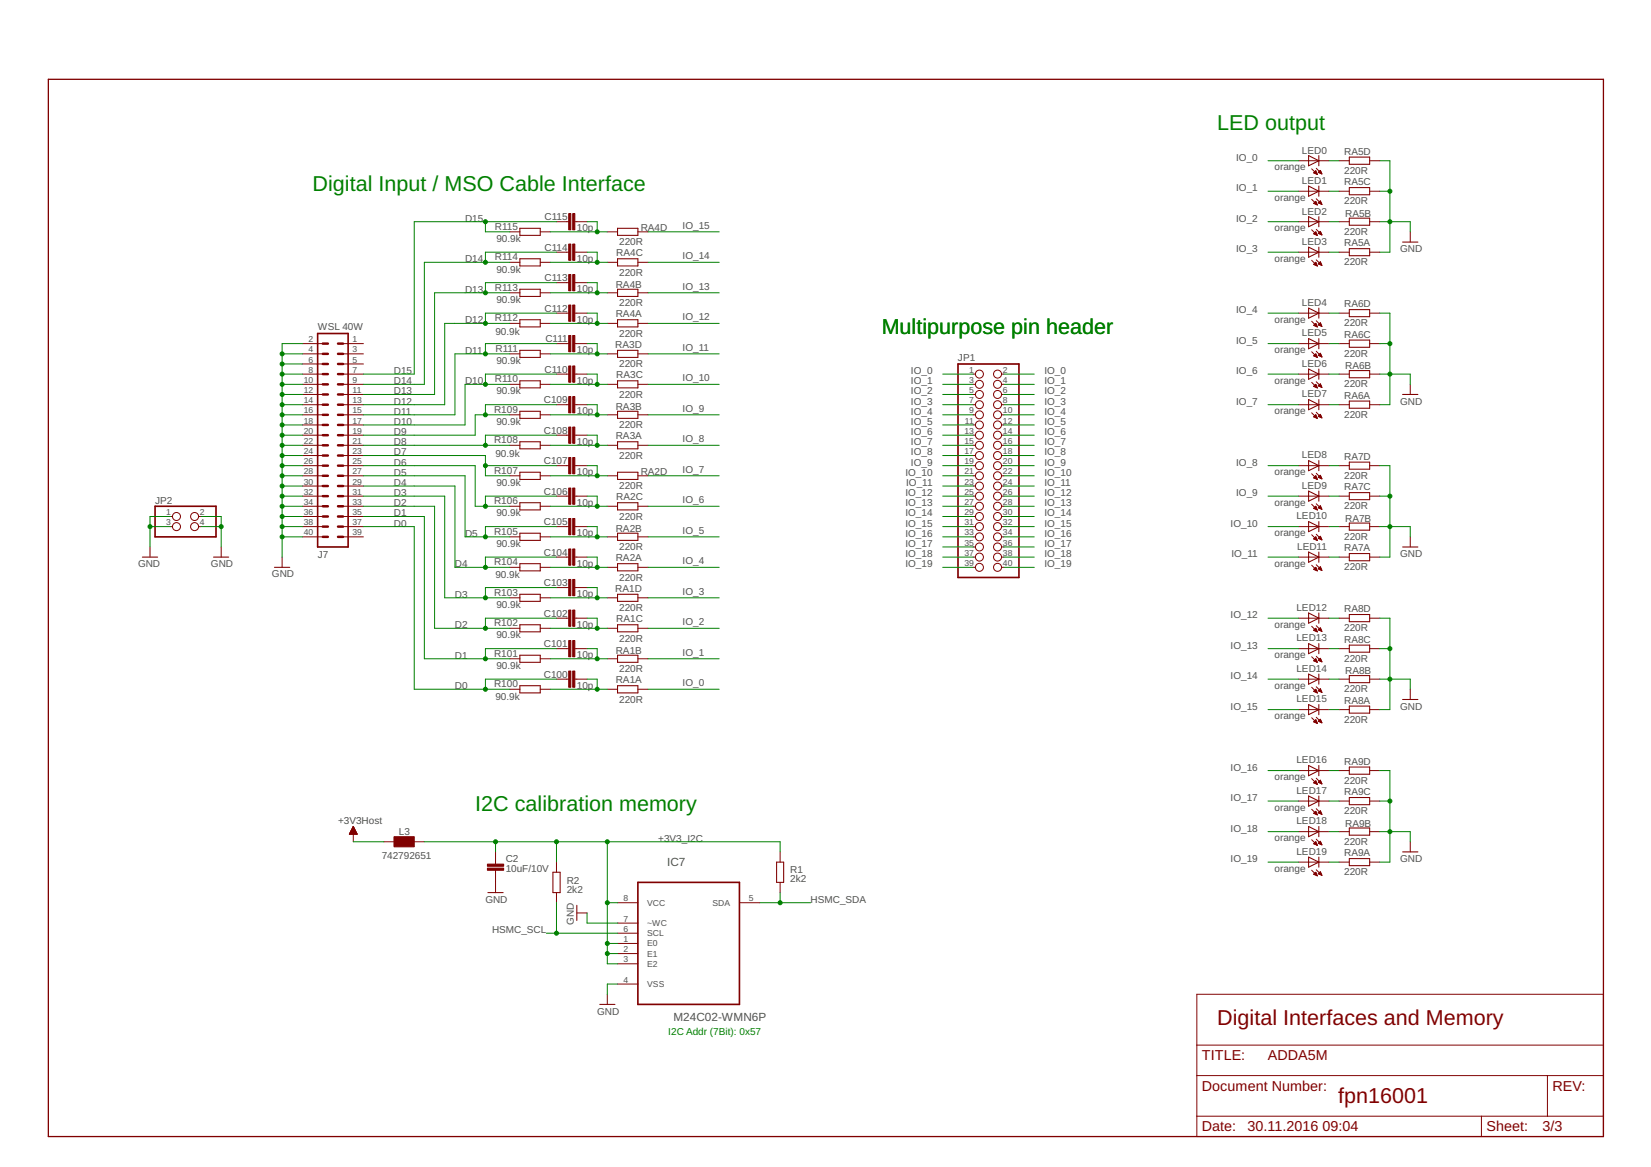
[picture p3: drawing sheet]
<svg xmlns="http://www.w3.org/2000/svg" width="297mm" height="210mm" viewBox="0 0 297 210" stroke-linecap="round" stroke-linejoin="round" font-family="sans-serif">
<path d="M8.7 14.3h279.8v190.1h-279.8z" fill="none" stroke="#800000" stroke-width=".23"/>
<g fill="none" stroke="#800000" stroke-width=".18">
<path d="M100.1 39.9h2.2M103.4 39.9h2.2M233.6 39.9h5.5M233.6 28.9h5.5M233.6 34.4h5.5M236 30.4l1 1M236 35.9l1 1M236.3 36.6l.4-.4 .3 .7zM236.4 36.6h.5M236.4 31.1h.5M236.4 36.5h.5M236.5 31h.3"/>
<path d="M236.5 36.4h.3M236.6 30.9h.2M236.6 36.7h.3M236.6 36.4h.2M236.6 31.2h.3M236.6 30.8h.2M236.7 36.3h.1M236.7 30.7h.1M236.7 30.7l-.4 .4 .7 .3M236.7 30.7l.3 .7M236.7 36.7h.2M236.8 31.3h.2"/>
<path d="M236.8 30.3l1 1M236.8 35.8l1 1M236.9 36.8h.1M237 31.4h.1M237.2 31l.4-.4 .2 .7zM237.2 36.5l.4-.4 .2 .7zM237.2 31h.5M237.2 36.5h.5M237.2 36.4h.5M237.3 30.9h.4M237.3 31.1h.4M237.3 36.4h.3"/>
<path d="M237.4 30.8h.2M237.4 36.3h.2M237.4 36.6h.3M237.4 30.7h.2M237.5 31.1h.3M237.5 36.2h.1M237.5 30.7h.1M237.6 36.7h.2M237.7 31.2h.1M237.8 36.7h.1M240.9 39.9h1.9M240.9 28.9h1.9"/>
<path d="M240.9 34.4h1.9M246.4 39.9h1.8M246.4 28.9h1.8M246.4 34.4h1.8M91.7 58.2h1.8M91.7 52.7h1.8M91.7 47.2h1.8M91.7 41.7h1.8M97.2 58.2h1.8M97.2 52.7h1.8M97.2 47.2h1.8M97.2 41.7h1.8"/>
<path d="M100.1 56.3h2.2M100.1 50.8h2.2M100.1 45.4h2.2M103.4 56.3h2.2M103.4 50.8h2.2M103.4 45.4h2.2M109.3 58.2h1.8M109.3 52.7h1.8M109.3 47.2h1.8M109.3 41.7h1.8M114.8 58.2h1.8M114.8 52.7h1.8"/>
<path d="M114.8 47.2h1.8M114.8 41.7h1.8M233.6 56.3h5.5M233.6 45.4h5.5M236 41.3l1 1M236 46.8l1 1M236 57.8l1 1M236.3 42.1l.7 .2M236.3 42.1l.4-.4 .3 .6M236.3 58.5l.4-.3 .3 .6zM236.4 42h.5M236.4 58.5h.5"/>
<path d="M236.4 47.5h.5M236.4 47.6h.5M236.5 42h.3M236.5 58.4h.3M236.5 47.4h.3M236.5 58.6h.4M236.5 42.1h.4M236.5 41.9h.3M236.5 58.3h.3M236.6 47.3h.2M236.6 47.7h.3M236.6 41.8h.2"/>
<path d="M236.6 58.3h.2M236.6 47.3h.1M236.6 58.7h.3M236.7 42.2h.2M236.7 41.7h.1M236.7 58.2h.1M236.7 47.2l-.4 .4 .7 .2M236.7 47.2l.3 .6M236.7 47.2h.1M236.8 47.7h.2M236.8 41.3l1 .9M236.8 46.7l1 1"/>
<path d="M236.8 57.7l1 1M236.8 58.7h.2M236.9 42.3h.1M237 47.8h.1M237.2 42l.6 .2M237.2 42l.4-.4 .2 .6M237.2 47.5l.4-.4 .2 .6zM237.2 58.4l.6 .3M237.2 58.4l.4-.3 .2 .6M237.2 42h.5M237.2 58.4h.5M237.2 47.4h.5"/>
<path d="M237.3 41.9h.4M237.3 47.5h.4M237.3 58.3h.4M237.3 47.3h.4M237.3 58.5h.4M237.3 42h.4M237.3 41.8h.3M237.3 58.3h.3M237.4 47.3h.2M237.4 41.7h.2M237.4 58.2h.2M237.4 47.2h.2"/>
<path d="M237.4 47.6h.3M237.5 41.7h.1M237.5 58.6h.3M237.5 58.1h.1M237.5 42.1h.3M237.5 47.1h.1M237.6 47.7h.2M237.7 58.7h.1M237.7 42.2h.1M240.9 56.3h1.9M240.9 45.4h1.9M246.4 56.3h1.8"/>
<path d="M246.4 45.4h1.8M253.7 41.7v1.8M54.4 61.8h3.7M54.4 63.6h3.7M54.4 65.5h3.7M54.4 67.3h3.7M54.4 69.1h3.7M54.4 71h3.7M54.4 72.8h3.7M54.4 74.6h3.7M54.4 76.4h3.7M54.4 78.3h3.7"/>
<path d="M61.7 61.8h3.7M61.7 63.6h3.7M61.7 65.5h3.7M61.7 67.3h3.7M61.7 69.1h3.7M61.7 71h3.7M61.7 72.8h3.7M61.7 74.6h3.7M61.7 76.4h3.7M61.7 78.3h3.7M91.7 63.6h1.8M91.7 69.1h1.8"/>
<path d="M91.7 74.6h1.8M97.2 63.6h1.8M97.2 69.1h1.8M97.2 74.6h1.8M100.1 61.8h2.2M100.1 67.3h2.2M100.1 72.8h2.2M100.1 78.3h2.2M103.4 61.8h2.2M103.4 67.3h2.2M103.4 72.8h2.2M103.4 78.3h2.2"/>
<path d="M109.3 63.6h1.8M109.3 69.1h1.8M109.3 74.6h1.8M114.8 63.6h1.8M114.8 69.1h1.8M114.8 74.6h1.8M175.1 67.3h.4M175.1 69.1h.4M175.1 71h.4M175.1 72.8h.4M175.1 74.6h.4M175.1 76.4h.4"/>
<path d="M175.1 78.3h.4M180.2 67.3h.4M180.2 69.1h.4M180.2 71h.4M180.2 72.8h.4M180.2 74.6h.4M180.2 76.4h.4M180.2 78.3h.4M233.6 61.8h5.5M233.6 67.3h5.5M233.6 72.8h5.5M236 63.3l1 1"/>
<path d="M236 68.8l1 1M236 74.3l1 .9M236.3 64l.4-.4 .3 .7zM236.3 69.5l.7 .3M236.3 69.5l.4-.4 .3 .7M236.4 69.5h.5M236.4 75h.5M236.4 64h.5M236.4 63.9h.5M236.4 69.4h.4M236.5 75h.4M236.5 74.9h.3"/>
<path d="M236.5 63.9h.3M236.5 69.6h.4M236.5 69.3h.3M236.5 74.8h.3M236.6 63.8h.2M236.6 64.1h.3M236.6 69.3h.2M236.6 74.7h.2M236.6 63.7h.1M236.6 75.1h.3M236.7 69.2h.1M236.7 74.6h.1"/>
<path d="M236.7 69.6h.2M236.7 74.6l-.4 .4 .7 .2M236.7 74.6l.3 .6M236.8 64.2h.2M236.8 63.2l1 1M236.8 68.7l1 1M236.8 74.1l1 1.1M236.8 75.2h.2M236.9 69.7h.1M237 64.3h.1M237.2 69.4l.6 .3M237.2 69.4l.4-.4 .2 .7"/>
<path d="M237.2 69.4h.5M237.2 74.9h.5M237.2 63.9h.5M237.3 63.9h.4M237.3 69.3h.4M237.3 74.8h.4M237.3 63.8h.4M237.3 75h.4M237.3 69.3h.3M237.4 74.7h.2M237.4 63.7h.2M237.4 69.5h.3"/>
<path d="M237.4 69.2h.2M237.4 74.6h.2M237.4 63.6h.2M237.4 64h.3M237.5 69.1h.1M237.5 75h.3M237.5 74.5h.1M237.5 63.6h.1M237.6 63.5l-.4 .4 .6 .3M237.6 63.5l.2 .7M237.6 69.6h.2M237.6 74.5l-.4 .4 .6 .3"/>
<path d="M237.6 74.5l.2 .7M237.6 64.1h.2M237.7 75.1h.1M237.7 69.6h.1M240.9 61.8h1.9M240.9 67.3h1.9M240.9 72.8h1.9M246.4 61.8h1.8M246.4 67.3h1.8M246.4 72.8h1.8M253.7 69.1v1.9M27 98.4v1.8"/>
<path d="M30.6 92.9h.5M30.6 94.7h.5M35.7 92.9h.4M35.7 94.7h.4M39.8 98.4v1.8M54.4 80.1h3.7M54.4 81.9h3.7M54.4 83.8h3.7M54.4 85.6h3.7M54.4 87.4h3.7M54.4 89.2h3.7M54.4 91.1h3.7"/>
<path d="M54.4 92.9h3.7M54.4 94.7h3.7M54.4 96.6h3.7M61.7 80.1h3.7M61.7 81.9h3.7M61.7 83.8h3.7M61.7 85.6h3.7M61.7 87.4h3.7M61.7 89.2h3.7M61.7 91.1h3.7M61.7 92.9h3.7M61.7 94.7h3.7"/>
<path d="M61.7 96.6h3.7M91.7 80.1h1.8M91.7 85.6h1.8M91.7 91.1h1.8M91.7 96.6h1.8M97.2 80.1h1.8M97.2 85.6h1.8M97.2 91.1h1.8M97.2 96.6h1.8M100.1 83.8h2.2M100.1 89.2h2.2M100.1 94.7h2.2"/>
<path d="M103.4 83.8h2.2M103.4 89.2h2.2M103.4 94.7h2.2M109.3 80.1h1.8M109.3 85.6h1.8M109.3 91.1h1.8M109.3 96.6h1.8M114.8 80.1h1.8M114.8 85.6h1.8M114.8 91.1h1.8M114.8 96.6h1.8M175.1 80.1h.4"/>
<path d="M175.1 81.9h.4M175.1 83.8h.4M175.1 85.6h.4M175.1 87.4h.4M175.1 89.2h.4M175.1 91.1h.4M175.1 92.9h.4M175.1 94.7h.4M175.1 96.6h.4M175.1 98.4h.4M180.2 80.1h.4M180.2 81.9h.4"/>
<path d="M180.2 83.8h.4M180.2 85.6h.4M180.2 87.4h.4M180.2 89.2h.4M180.2 91.1h.4M180.2 92.9h.4M180.2 94.7h.4M180.2 96.6h.4M180.2 98.4h.4M233.6 83.8h5.5M233.6 89.2h5.5M233.6 94.7h5.5"/>
<path d="M236 85.2l1 1M236 90.7l1 1M236 96.2l1 1M236.3 86l.7 .2M236.3 86l.4-.4 .3 .6M236.3 91.4l.4-.3 .3 .6zM236.3 96.9l.7 .3M236.3 96.9l.4-.3 .3 .6M236.4 85.9h.5M236.4 96.9h.5M236.4 91.4h.5M236.4 91.5h.5"/>
<path d="M236.5 85.9h.3M236.5 91.3h.3M236.5 86h.4M236.5 96.8h.3M236.5 85.8h.3M236.6 91.2h.2M236.6 97h.3M236.6 96.7h.2M236.6 85.7h.2M236.6 91.5h.3M236.7 96.6h.1M236.7 86.1h.2"/>
<path d="M236.7 85.6h.1M236.7 91.1h.1M236.7 97.1h.2M236.8 85.1l1 1M236.8 90.6l1 1M236.8 91.6h.2M236.8 96.1l1 1M236.9 86.2h.1M236.9 97.2h.1M237 91.7h.1M237.2 85.9h.5M237.2 85.9l.6 .2"/>
<path d="M237.2 85.9l.4-.4 .2 .6M237.2 96.8l.4-.3 .2 .6zM237.2 91.3h.5M237.2 96.9h.5M237.2 96.8h.5M237.3 85.8h.4M237.3 91.2h.4M237.3 91.4h.4M237.3 96.7h.3M237.3 85.7h.3M237.4 85.9h.3M237.4 91.2h.2"/>
<path d="M237.4 96.6h.2M237.4 85.6h.2M237.4 96.9h.3M237.4 91.1h.2M237.5 91.5h.3M237.5 96.5h.1M237.5 85.6h.1M237.5 91h.1M237.5 86h.3M237.6 91l-.4 .3 .6 .3M237.6 91l.2 .6M237.6 97h.2"/>
<path d="M237.7 91.5h.1M237.7 86.1h.1M237.8 97.1h.1M240.9 83.8h1.9M240.9 89.2h1.9M240.9 94.7h1.9M246.4 83.8h1.8M246.4 89.2h1.8M246.4 94.7h1.8M253.7 96.6v1.8M50.8 100.2v1.8M91.7 102h1.8"/>
<path d="M91.7 118.5h1.8M91.7 113h1.8M91.7 107.5h1.8M97.2 102h1.8M97.2 118.5h1.8M97.2 113h1.8M97.2 107.5h1.8M100.1 100.2h2.2M100.1 116.7h2.2M100.1 111.2h2.2M100.1 105.7h2.2M103.4 100.2h2.2"/>
<path d="M103.4 116.7h2.2M103.4 111.2h2.2M103.4 105.7h2.2M109.3 102h1.8M109.3 118.5h1.8M109.3 113h1.8M109.3 107.5h1.8M114.8 102h1.8M114.8 118.5h1.8M114.8 113h1.8M114.8 107.5h1.8M175.1 100.2h.4"/>
<path d="M175.1 102h.4M180.2 100.2h.4M180.2 102h.4M233.6 100.2h5.5M233.6 116.7h5.5M233.6 111.2h5.5M236 101.7l1 1M236 112.6l1 1M236 118.1l1 1M236.3 113.4l.7 .2M236.3 113.4l.4-.4 .3 .6M236.3 118.9l.4-.4 .3 .6z"/>
<path d="M236.4 102.4h.5M236.4 113.4h.5M236.4 118.8h.5M236.4 113.3h.5M236.5 102.3h.3M236.5 118.7h.3M236.5 118.9h.4M236.5 102.5h.4M236.5 113.2h.3M236.5 102.2h.3M236.5 113.5h.4M236.6 113.1h.2"/>
<path d="M236.6 102.2h.2M236.6 118.6h.2M236.7 102.5h.2M236.7 113.1h.1M236.7 119h.2M236.7 102.1h.1M236.7 118.5h.1M236.7 102l-.4 .4 .7 .3M236.7 102l.3 .7M236.7 113.5h.2M236.8 101.6l1 1M236.8 112.5l1 1.1"/>
<path d="M236.8 118l1 1M236.8 119.1h.2M236.9 102.6h.1M236.9 113.6h.1M237.2 102.3l.4-.4 .2 .7zM237.2 113.3l.4-.4 .2 .7zM237.2 102.3h.5M237.2 118.7h.5M237.2 113.3h.5M237.2 113.2h.5M237.3 102.2h.4M237.3 118.7h.4"/>
<path d="M237.3 113.1h.3M237.3 118.8h.4M237.3 102.4h.4M237.3 102.2h.3M237.3 118.6h.3M237.4 113.4h.3M237.4 113.1h.2M237.4 102.1h.2M237.4 118.5h.2M237.5 113h.1M237.5 102h.1M237.5 118.9h.3"/>
<path d="M237.5 118.4h.1M237.5 102.5h.3M237.6 118.4l-.4 .4 .6 .2M237.6 118.4l.2 .6M237.6 113.5h.2M237.7 102.5h.1M237.7 119h.1M237.8 113.5h.1M240.9 100.2h1.9M240.9 116.7h1.9M240.9 111.2h1.9M246.4 100.2h1.8"/>
<path d="M246.4 116.7h1.8M246.4 111.2h1.8M91.7 124h1.8M97.2 124h1.8M100.1 122.2h2.2M103.4 122.2h2.2M109.3 124h1.8M114.8 124h1.8M233.6 122.2h5.5M233.6 127.6h5.5M233.6 138.6h5.5M236 123.6l1 1"/>
<path d="M236 129.1l1 1M236.3 124.4l.4-.4 .3 .6zM236.3 129.8l.4-.3 .3 .6zM236.4 129.8h.5M236.4 124.4h.5M236.4 124.3h.5M236.4 129.8h.4M236.5 124.2h.3M236.5 129.9h.4M236.5 129.7h.3M236.6 124.1h.2M236.6 124.4h.3"/>
<path d="M236.6 129.6h.2M236.6 124.1h.1M236.7 129.5h.1M236.7 130h.2M236.8 124.5h.2M236.8 123.5l1 1M236.8 129l1 1M236.8 140l1 1M236.9 130h.1M237 124.6h.1M237.2 124.2l.4-.3 .2 .6zM237.2 129.7l.4-.3 .2 .6z"/>
<path d="M237.2 129.8h.5M237.2 124.2h.5M237.3 124.3h.4M237.3 129.7h.4M237.3 124.1h.4M237.3 129.6h.3M237.4 124.1h.2M237.4 129.8h.3M237.4 129.5h.2M237.4 124h.2M237.4 124.4h.3M237.5 129.4h.1"/>
<path d="M237.5 123.9h.1M237.6 129.9h.2M237.6 124.4h.2M237.7 130h.1M237.8 124.5h.1M240.9 122.2h1.9M240.9 127.6h1.9M240.9 138.6h1.9M246.4 122.2h1.8M246.4 127.6h1.8M246.4 138.6h1.8M253.7 124v1.8"/>
<path d="M62.9 150h1.3M62.9 149.9h1.3M63 149.8h1.1M63 149.7h1.1M63.1 149.6h.9M63.1 149.5h.9M63.2 149.5h.8M63.2 149.4h.7M63.2 149.3h.7M63.3 149.2h.5M63.4 149.1h.4M63.4 149h.3"/>
<path d="M63.4 148.9h.3M63.5 148.8h.1M63.5 148.7h.1M63.6 149.6v1.8M63.6 148.7l.6 1.3h-1.3zM69 151.4h1.9M74.5 151.4h1.8M89.2 153.2v2.2M89.2 156.5v4M100.1 155.1v1.8M140.4 153.2v1.9M140.4 158.7v1.8"/>
<path d="M233.6 144.1h5.5M233.6 149.6h5.5M233.6 155.1h5.5M236 140.1l1 1M236 145.6l1 1M236 151l1 1M236 156.5l1 1M236.3 140.8l.4-.4 .3 .7zM236.3 146.3l.7 .3M236.3 146.3l.4-.4 .3 .7M236.3 151.8l.4-.4 .3 .6zM236.3 157.2l.4-.3 .3 .6z"/>
<path d="M236.4 146.3h.5M236.4 157.3h.5M236.4 140.8h.5M236.4 151.7h.5M236.4 140.7h.5M236.4 157.2h.5M236.5 146.2h.3M236.5 151.8h.4M236.5 151.7h.3M236.5 140.7h.3M236.5 157.1h.3M236.5 146.3h.4"/>
<path d="M236.5 146.1h.3M236.6 151.6h.2M236.6 157.3h.3M236.6 140.9h.3M236.6 140.6h.2M236.6 157h.2M236.6 146h.2M236.6 151.9h.3M236.6 151.5h.2M236.6 140.5h.1M236.7 157h.1M236.7 146.4h.2"/>
<path d="M236.7 146h.1M236.7 151.4h.1M236.7 141h.3M236.7 157.4h.2M236.8 145.5l1 1M236.8 150.9l1 1.1M236.8 152h.2M236.8 156.4l1 1M236.9 146.5h.1M236.9 157.5h.1M236.9 141.1h.1M237 152h.1"/>
<path d="M237.2 140.7l.4-.4 .2 .7zM237.2 146.2h.5M237.2 146.2l.6 .3M237.2 146.2l.4-.4 .2 .7M237.2 151.7l.4-.4 .2 .7zM237.2 157.2l.4-.4 .2 .6zM237.2 151.7h.5M237.2 140.7h.5M237.2 157.2h.5M237.2 157.1h.5M237.3 140.7h.4M237.3 146.1h.4"/>
<path d="M237.3 151.6h.4M237.3 140.6h.3M237.3 151.7h.4M237.3 157h.3M237.3 146h.3M237.4 146.3h.3M237.4 151.5h.2M237.4 140.5h.2M237.4 157h.2M237.4 146h.2M237.4 157.3h.3M237.4 140.8h.3"/>
<path d="M237.4 151.4h.2M237.5 140.4h.1M237.5 151.8h.3M237.5 156.9h.1M237.5 145.9h.1M237.5 151.3h.1M237.6 146.3h.2M237.6 157.3h.2M237.6 140.9h.2M237.7 151.9h.1M237.7 146.4h.1M237.8 141h.1"/>
<path d="M237.8 157.4h.1M240.9 144.1h1.9M240.9 149.6h1.9M240.9 155.1h1.9M246.4 144.1h1.8M246.4 149.6h1.8M246.4 155.1h1.8M253.7 151.4v1.8M100.1 160.5v1.9M103.8 164.2h1.8M109.3 178.8v1.9M111.1 162.4h3.7"/>
<path d="M111.1 166h3.7M111.1 167.9h3.7M111.1 169.7h3.7M111.1 171.5h3.7M111.1 173.4h3.7M111.1 177h3.7M133 162.4h3.7M215.3 178.8h73.2v25.6h-73.2zM215.3 193.5h73.2M215.3 188h73.2M278.4 193.5v7.3M215.3 200.8h73.2"/>
<path d="M266.5 200.8v3.6"/>
<circle cx="176.2" cy="67.3" r=".72"/>
<circle cx="176.2" cy="76.4" r=".72"/>
<circle cx="176.2" cy="78.3" r=".72"/>
<circle cx="176.2" cy="71" r=".72"/>
<circle cx="176.2" cy="72.8" r=".72"/>
<circle cx="176.2" cy="69.1" r=".72"/>
<circle cx="176.2" cy="74.6" r=".72"/>
<circle cx="179.5" cy="76.4" r=".72"/>
<circle cx="179.5" cy="74.6" r=".72"/>
<circle cx="179.5" cy="71" r=".72"/>
<circle cx="179.5" cy="69.1" r=".72"/>
<circle cx="179.5" cy="78.3" r=".72"/>
<circle cx="179.5" cy="67.3" r=".72"/>
<circle cx="179.5" cy="72.8" r=".72"/>
<circle cx="31.7" cy="94.7" r=".72"/>
<circle cx="31.7" cy="92.9" r=".72"/>
<circle cx="35" cy="94.7" r=".72"/>
<circle cx="35" cy="92.9" r=".72"/>
<circle cx="176.2" cy="92.9" r=".72"/>
<circle cx="176.2" cy="96.6" r=".72"/>
<circle cx="176.2" cy="98.4" r=".72"/>
<circle cx="176.2" cy="87.4" r=".72"/>
<circle cx="176.2" cy="94.7" r=".72"/>
<circle cx="176.2" cy="89.2" r=".72"/>
<circle cx="176.2" cy="91.1" r=".72"/>
<circle cx="176.2" cy="80.1" r=".72"/>
<circle cx="176.2" cy="81.9" r=".72"/>
<circle cx="176.2" cy="83.8" r=".72"/>
<circle cx="176.2" cy="85.6" r=".72"/>
<circle cx="179.5" cy="92.9" r=".72"/>
<circle cx="179.5" cy="98.4" r=".72"/>
<circle cx="179.5" cy="94.7" r=".72"/>
<circle cx="179.5" cy="89.2" r=".72"/>
<circle cx="179.5" cy="87.4" r=".72"/>
<circle cx="179.5" cy="91.1" r=".72"/>
<circle cx="179.5" cy="96.6" r=".72"/>
<circle cx="179.5" cy="85.6" r=".72"/>
<circle cx="179.5" cy="83.8" r=".72"/>
<circle cx="179.5" cy="80.1" r=".72"/>
<circle cx="179.5" cy="81.9" r=".72"/>
<circle cx="176.2" cy="100.2" r=".72"/>
<circle cx="176.2" cy="102" r=".72"/>
<circle cx="179.5" cy="100.2" r=".72"/>
<circle cx="179.5" cy="102" r=".72"/>
</g>
<path d="M57.1 60h5.5v38.4h-5.5zM172.4 65.5h10.9v38.4h-10.9zM27.9 91.1h11v5.5h-11zM114.8 158.7h18.2v22h-18.2z" fill="none" stroke="#800000" stroke-width=".3"/>
<g fill="none" stroke="#800000" stroke-width=".44">
<path d="M58.1 69.1h.9M58.1 67.3h.9M58.1 65.5h.9M58.1 63.6h.9M58.1 61.8h.9M58.1 71h.9M58.1 72.8h.9M58.1 74.6h.9M58.1 76.4h.9M58.1 78.3h.9M60.8 69.1h.9M60.8 67.3h.9"/>
<path d="M60.8 65.5h.9M60.8 63.6h.9M60.8 61.8h.9M60.8 71h.9M60.8 72.8h.9M60.8 74.6h.9M60.8 76.4h.9M60.8 78.3h.9M58.1 80.1h.9M58.1 81.9h.9M58.1 83.8h.9M58.1 85.6h.9"/>
<path d="M58.1 87.4h.9M58.1 89.2h.9M58.1 91.1h.9M58.1 92.9h.9M58.1 94.7h.9M58.1 96.6h.9M60.8 80.1h.9M60.8 81.9h.9M60.8 83.8h.9M60.8 85.6h.9M60.8 87.4h.9M60.8 89.2h.9"/>
<path d="M60.8 91.1h.9M60.8 92.9h.9M60.8 94.7h.9M60.8 96.6h.9"/>
</g>
<g fill="none" stroke="#800000" stroke-width=".19">
<path d="M235.4 28l1.9 .9-1.9 .9zM235.4 33.5l1.9 .9-1.9 .9zM235.4 39l1.9 .9-1.9 .9zM237.3 28v1.8M237.3 33.5v1.8M237.3 39v1.8M242.8 39.2h3.6v1.3h-3.6zM242.8 28.3h3.6v1.2h-3.6zM242.8 33.7h3.6v1.3h-3.6zM93.5 41.1h3.7v1.2h-3.7zM93.5 46.5h3.7v1.3h-3.7zM93.5 52h3.7v1.3h-3.7z"/>
<path d="M93.5 57.5h3.7v1.3h-3.7zM111.1 41.1h3.7v1.2h-3.7zM111.1 46.5h3.7v1.3h-3.7zM111.1 52h3.7v1.3h-3.7zM111.1 57.5h3.7v1.3h-3.7zM235.4 44.4l1.9 1-1.9 .9zM235.4 55.4l1.9 .9-1.9 .9zM237.3 44.4v1.9M237.3 55.4v1.8M242.8 44.7h3.6v1.3h-3.6zM242.8 55.7h3.6v1.3h-3.6zM252.3 43.5h2.8"/>
<path d="M93.5 63h3.7v1.3h-3.7zM93.5 68.5h3.7v1.3h-3.7zM93.5 74h3.7v1.2h-3.7zM93.5 79.5h3.7v1.2h-3.7zM111.1 63h3.7v1.3h-3.7zM111.1 68.5h3.7v1.3h-3.7zM111.1 74h3.7v1.2h-3.7zM111.1 79.5h3.7v1.2h-3.7zM235.4 60.9l1.9 .9-1.9 .9zM235.4 66.4l1.9 .9-1.9 .9zM235.4 71.9l1.9 .9-1.9 .9zM237.3 60.9v1.8"/>
<path d="M237.3 66.4v1.8M237.3 71.9v1.8M242.8 61.2h3.6v1.3h-3.6zM242.8 66.7h3.6v1.2h-3.6zM242.8 72.1h3.6v1.3h-3.6zM252.3 71h2.8M93.5 84.9h3.7v1.3h-3.7zM93.5 90.4h3.7v1.3h-3.7zM93.5 95.9h3.7v1.3h-3.7zM111.1 84.9h3.7v1.3h-3.7zM111.1 90.4h3.7v1.3h-3.7zM111.1 95.9h3.7v1.3h-3.7z"/>
<path d="M235.4 82.8l1.9 1-1.9 .9zM235.4 88.3l1.9 .9-1.9 .9zM235.4 93.8l1.9 .9-1.9 .9zM235.4 99.3l1.9 .9-1.9 .9zM237.3 82.8v1.9M237.3 88.3v1.8M237.3 93.8v1.8M237.3 99.3v1.8M242.8 83.1h3.6v1.3h-3.6zM242.8 88.6h3.6v1.3h-3.6zM242.8 94.1h3.6v1.3h-3.6zM242.8 99.6h3.6v1.3h-3.6z"/>
<path d="M252.3 98.4h2.8M25.6 100.2h2.8M38.4 100.2h2.7M49.4 102h2.7M93.5 101.4h3.7v1.3h-3.7zM93.5 106.9h3.7v1.3h-3.7zM93.5 112.4h3.7v1.2h-3.7zM93.5 117.9h3.7v1.2h-3.7zM111.1 101.4h3.7v1.3h-3.7zM111.1 106.9h3.7v1.3h-3.7zM111.1 112.4h3.7v1.2h-3.7zM111.1 117.9h3.7v1.2h-3.7z"/>
<path d="M235.4 110.3l1.9 .9-1.9 .9zM235.4 115.8l1.9 .9-1.9 .9zM237.3 110.3v1.8M237.3 115.8v1.8M242.8 110.5h3.6v1.3h-3.6zM242.8 116h3.6v1.3h-3.6zM93.5 123.3h3.7v1.3h-3.7zM111.1 123.3h3.7v1.3h-3.7zM235.4 121.2l1.9 1-1.9 .9zM235.4 126.7l1.9 .9-1.9 .9zM235.4 137.7l1.9 .9-1.9 .9zM237.3 121.2v1.9"/>
<path d="M237.3 126.7v1.8M237.3 137.7v1.8M242.8 121.5h3.6v1.3h-3.6zM242.8 127h3.6v1.3h-3.6zM242.8 138h3.6v1.3h-3.6zM252.3 125.8h2.8M63.6 148.7l.6 1.3h-1.3zM99.5 156.9h1.3v3.6h-1.3zM139.7 155.1h1.3v3.6h-1.3zM235.4 143.2l1.9 .9-1.9 .9zM235.4 148.7l1.9 .9-1.9 .9zM235.4 154.2l1.9 .9-1.9 .9z"/>
<path d="M237.3 143.2v1.8M237.3 148.7v1.8M237.3 154.2v1.8M242.8 143.4h3.6v1.3h-3.6zM242.8 148.9h3.6v1.3h-3.6zM242.8 154.4h3.6v1.3h-3.6zM252.3 153.2h2.8M87.8 160.5h2.7M103.8 162.8v2.8M107.9 180.7h2.7"/>
</g>
<g fill="#800000" stroke="#800000" stroke-width=".18">
<path d="M102.3 120.7h.4v2.9h-.4z"/>
<path d="M103 120.7h.4v2.9h-.4z"/>
<path d="M102.3 115.2h.4v2.9h-.4z"/>
<path d="M103 115.2h.4v2.9h-.4z"/>
<path d="M102.3 109.7h.4v2.9h-.4z"/>
<path d="M103 109.7h.4v2.9h-.4z"/>
<path d="M102.3 104.2h.4v2.9h-.4z"/>
<path d="M103 104.2h.4v2.9h-.4z"/>
<path d="M102.3 98.7h.4v3h-.4z"/>
<path d="M103 98.7h.4v3h-.4z"/>
<path d="M102.3 93.3h.4v2.9h-.4z"/>
<path d="M103 93.3h.4v2.9h-.4z"/>
<path d="M102.3 87.8h.4v2.9h-.4z"/>
<path d="M103 87.8h.4v2.9h-.4z"/>
<path d="M102.3 82.3h.4v2.9h-.4z"/>
<path d="M103 82.3h.4v2.9h-.4z"/>
<path d="M102.3 76.8h.4v2.9h-.4z"/>
<path d="M103 76.8h.4v2.9h-.4z"/>
<path d="M102.3 71.3h.4v3h-.4z"/>
<path d="M103 71.3h.4v3h-.4z"/>
<path d="M102.3 65.8h.4v2.9h-.4z"/>
<path d="M103 65.8h.4v2.9h-.4z"/>
<path d="M102.3 60.3h.4v3h-.4z"/>
<path d="M103 60.3h.4v3h-.4z"/>
<path d="M102.3 54.9h.4v2.9h-.4z"/>
<path d="M103 54.9h.4v2.9h-.4z"/>
<path d="M102.3 49.4h.4v2.9h-.4z"/>
<path d="M103 49.4h.4v2.9h-.4z"/>
<path d="M102.3 43.9h.4v2.9h-.4z"/>
<path d="M103 43.9h.4v2.9h-.4z"/>
<path d="M102.3 38.4h.4v2.9h-.4z"/>
<path d="M103 38.4h.4v2.9h-.4z"/>
<path d="M87.7 156.1h2.9v.4h-2.9z"/>
<path d="M87.7 155.4h2.9v.4h-2.9z"/>
<path d="M70.9 150.5h3.6v1.8h-3.6z"/>
</g>
<g fill="none" stroke="#008000" stroke-width=".18">
<path d="M87.3 39.9v1.8h4.4M100.1 39.9h-25.6v27.4h-9.1M105.6 39.9h1.8v1.8M228.1 28.9h5.5M228.1 34.4h5.5M228.1 39.9h5.5M239.1 28.9h1.8M239.1 34.4h1.8M239.1 39.9h1.8M248.2 28.9h1.9v16.5h-1.9M248.2 34.4h1.9M248.2 39.9h5.5v1.8"/>
<path d="M91.7 58.2h-11.7v14.6h-14.6M91.7 52.7h-13.5v18.3h-12.8M91.7 47.2h-15.4v21.9h-10.9M99 58.2h10.3M99 52.7h10.3M99 47.2h10.3M99 41.7h10.3M100.1 45.4h-12.8v1.8M100.1 56.3h-12.8v1.9M100.1 50.8h-12.8v1.9M105.6 45.4h1.8v1.8M105.6 56.3h1.8v1.9"/>
<path d="M105.6 50.8h1.8v1.9M116.6 58.2h12.8M116.6 52.7h12.8M116.6 47.2h12.8M116.6 41.7h12.8M228.1 45.4h5.5M228.1 56.3h5.5M239.1 45.4h1.8M239.1 56.3h1.8M248.2 56.3h1.9v16.5h-1.9M50.8 63.6h3.6M50.8 65.5h3.6"/>
<path d="M50.8 67.3h3.6M50.8 74.6h3.6M50.8 72.8h3.6M50.8 71h3.6M50.8 69.1h3.6M50.8 78.3h3.6M50.8 76.4h3.6M54.4 61.8h-3.6v38.4M91.7 63.6h-9.8v11h-16.5M91.7 74.6h-6.2v3.7h-20.1M91.7 69.1h-8v7.3h-18.3M99 63.6h10.3"/>
<path d="M99 74.6h10.3M99 69.1h10.3M100.1 61.8h-12.8v1.8M100.1 67.3h-12.8v1.8M100.1 72.8h-12.8v1.8M100.1 78.3h-12.8v1.8M105.6 61.8h1.8v1.8M105.6 67.3h1.8v1.8M105.6 72.8h1.8v1.8M105.6 78.3h1.8v1.8M116.6 63.6h12.8M116.6 74.6h12.8"/>
<path d="M116.6 69.1h12.8M169.6 67.3h5.5M169.6 74.6h5.5M169.6 72.8h5.5M169.6 71h5.5M169.6 69.1h5.5M169.6 78.3h5.5M169.6 76.4h5.5M180.6 67.3h5.5M180.6 74.6h5.5M180.6 72.8h5.5M180.6 71h5.5"/>
<path d="M180.6 69.1h5.5M180.6 78.3h5.5M180.6 76.4h5.5M228.1 61.8h5.5M228.1 67.3h5.5M228.1 72.8h5.5M239.1 61.8h1.8M239.1 67.3h1.8M239.1 72.8h1.8M248.2 61.8h1.9M248.2 67.3h5.5v1.8M27 94.7h3.6"/>
<path d="M30.6 92.9h-3.6v5.5M36.1 94.7h3.7M36.1 92.9h3.7v5.5M50.8 96.6h3.6M50.8 94.7h3.6M50.8 92.9h3.6M50.8 91.1h3.6M50.8 81.9h3.6M50.8 80.1h3.6M50.8 89.2h3.6M50.8 87.4h3.6M50.8 85.6h3.6"/>
<path d="M50.8 83.8h3.6M65.4 85.6h18.3v11h8M65.4 94.7h9.1v29.3h17.2M65.4 92.9h10.9v25.6h15.4M65.4 91.1h12.8v21.9h13.5M65.4 83.8h20.1v7.3h6.2M65.4 81.9h21.9v3.7h4.4M65.4 80.1h26.3M65.4 89.2h14.6v18.3h11.7M65.4 87.4h16.5v14.6h9.8M87.3 83.8h12.8M99 96.6h10.3"/>
<path d="M99 91.1h10.3M99 80.1h10.3M99 85.6h10.3M100.1 94.7h-12.8v1.9M100.1 89.2h-12.8v1.9M105.6 94.7h1.8v1.9M105.6 89.2h1.8v1.9M105.6 83.8h1.8v1.8M116.6 96.6h12.8M116.6 91.1h12.8M116.6 80.1h12.8M116.6 85.6h12.8"/>
<path d="M169.6 96.6h5.5M169.6 94.7h5.5M169.6 92.9h5.5M169.6 91.1h5.5M169.6 81.9h5.5M169.6 80.1h5.5M169.6 89.2h5.5M169.6 87.4h5.5M169.6 85.6h5.5M169.6 83.8h5.5M169.6 98.4h5.5M180.6 96.6h5.5"/>
<path d="M180.6 94.7h5.5M180.6 92.9h5.5M180.6 91.1h5.5M180.6 81.9h5.5M180.6 80.1h5.5M180.6 89.2h5.5M180.6 87.4h5.5M180.6 85.6h5.5M180.6 83.8h5.5M180.6 98.4h5.5M228.1 94.7h5.5M228.1 89.2h5.5"/>
<path d="M228.1 83.8h5.5M239.1 94.7h1.8M239.1 89.2h1.8M239.1 83.8h1.8M248.2 94.7h5.5v1.9M248.2 89.2h1.9M248.2 83.8h1.9v16.4h-1.9M99 118.5h10.3M99 113h10.3M99 107.5h10.3M99 102h10.3M100.1 100.2h-12.8v1.8"/>
<path d="M100.1 111.2h-12.8v1.8M100.1 116.7h-12.8v1.8M100.1 105.7h-12.8v1.8M105.6 100.2h1.8v1.8M105.6 111.2h1.8v1.8M105.6 116.7h1.8v1.8M105.6 105.7h1.8v1.8M116.6 118.5h12.8M116.6 113h12.8M116.6 107.5h12.8M116.6 102h12.8M169.6 100.2h5.5"/>
<path d="M169.6 102h5.5M180.6 100.2h5.5M180.6 102h5.5M228.1 100.2h5.5M228.1 111.2h5.5M228.1 116.7h5.5M239.1 100.2h1.8M239.1 111.2h1.8M239.1 116.7h1.8M248.2 111.2h1.9v16.4h-1.9M248.2 116.7h1.9M99 124h10.3"/>
<path d="M100.1 122.2h-12.8v1.8M105.6 122.2h1.8v1.8M116.6 124h12.8M228.1 127.6h5.5M228.1 122.2h5.5M228.1 138.6h5.5M239.1 127.6h1.8M239.1 122.2h1.8M239.1 138.6h1.8M248.2 138.6h1.9v16.5h-1.9M248.2 122.2h5.5v1.8M63.6 151.4h5.4"/>
<path d="M76.3 151.4h64.1v1.8M89.2 151.4v1.8M100.1 151.4v3.7M109.3 151.4v22h1.8M228.1 155.1h5.5M228.1 144.1h5.5M228.1 149.6h5.5M239.1 155.1h1.8M239.1 144.1h1.8M239.1 149.6h1.8M248.2 149.6h5.5v1.8M248.2 144.1h1.9"/>
<path d="M98.3 167.9h12.8M100.1 162.4v5.5M105.6 164.2v1.8h5.5M109.3 162.4h1.8M109.3 171.5h1.8M109.3 169.7h1.8M111.1 177h-1.8v1.8M136.7 162.4h9.1M140.4 160.5v1.9"/>
</g>
<g fill="#008000" stroke="#008000" stroke-width=".18">
<circle cx="50.8" cy="63.6" r=".36"/>
<circle cx="50.8" cy="65.5" r=".36"/>
<circle cx="50.8" cy="67.3" r=".36"/>
<circle cx="50.8" cy="69.1" r=".36"/>
<circle cx="50.8" cy="71" r=".36"/>
<circle cx="50.8" cy="72.8" r=".36"/>
<circle cx="50.8" cy="74.6" r=".36"/>
<circle cx="50.8" cy="76.4" r=".36"/>
<circle cx="50.8" cy="78.3" r=".36"/>
<circle cx="50.8" cy="80.1" r=".36"/>
<circle cx="50.8" cy="81.9" r=".36"/>
<circle cx="50.8" cy="83.8" r=".36"/>
<circle cx="50.8" cy="85.6" r=".36"/>
<circle cx="50.8" cy="87.4" r=".36"/>
<circle cx="50.8" cy="89.2" r=".36"/>
<circle cx="50.8" cy="91.1" r=".36"/>
<circle cx="50.8" cy="92.9" r=".36"/>
<circle cx="50.8" cy="94.7" r=".36"/>
<circle cx="50.8" cy="96.6" r=".36"/>
<circle cx="39.8" cy="94.7" r=".36"/>
<circle cx="27" cy="94.7" r=".36"/>
<circle cx="250.1" cy="39.9" r=".36"/>
<circle cx="250.1" cy="34.4" r=".36"/>
<circle cx="250.1" cy="67.3" r=".36"/>
<circle cx="250.1" cy="61.8" r=".36"/>
<circle cx="250.1" cy="94.7" r=".36"/>
<circle cx="250.1" cy="89.2" r=".36"/>
<circle cx="250.1" cy="122.2" r=".36"/>
<circle cx="250.1" cy="116.7" r=".36"/>
<circle cx="250.1" cy="149.6" r=".36"/>
<circle cx="250.1" cy="144.1" r=".36"/>
<circle cx="87.3" cy="124" r=".36"/>
<circle cx="87.3" cy="118.5" r=".36"/>
<circle cx="87.3" cy="113" r=".36"/>
<circle cx="87.3" cy="107.5" r=".36"/>
<circle cx="87.3" cy="102" r=".36"/>
<circle cx="87.3" cy="96.6" r=".36"/>
<circle cx="87.3" cy="91.1" r=".36"/>
<circle cx="87.3" cy="83.8" r=".36"/>
<circle cx="87.3" cy="74.6" r=".36"/>
<circle cx="87.3" cy="69.1" r=".36"/>
<circle cx="87.3" cy="63.6" r=".36"/>
<circle cx="87.3" cy="58.2" r=".36"/>
<circle cx="87.3" cy="52.7" r=".36"/>
<circle cx="87.3" cy="47.2" r=".36"/>
<circle cx="87.3" cy="39.9" r=".36"/>
<circle cx="87.3" cy="80.1" r=".36"/>
<circle cx="107.4" cy="124" r=".36"/>
<circle cx="107.4" cy="118.5" r=".36"/>
<circle cx="107.4" cy="113" r=".36"/>
<circle cx="107.4" cy="107.5" r=".36"/>
<circle cx="107.4" cy="102" r=".36"/>
<circle cx="107.4" cy="96.6" r=".36"/>
<circle cx="107.4" cy="91.1" r=".36"/>
<circle cx="107.4" cy="85.6" r=".36"/>
<circle cx="107.4" cy="80.1" r=".36"/>
<circle cx="107.4" cy="74.6" r=".36"/>
<circle cx="107.4" cy="69.1" r=".36"/>
<circle cx="107.4" cy="63.6" r=".36"/>
<circle cx="107.4" cy="58.2" r=".36"/>
<circle cx="107.4" cy="52.7" r=".36"/>
<circle cx="107.4" cy="47.2" r=".36"/>
<circle cx="107.4" cy="41.7" r=".36"/>
<circle cx="140.4" cy="162.4" r=".36"/>
<circle cx="100.1" cy="167.9" r=".36"/>
<circle cx="100.1" cy="151.4" r=".36"/>
<circle cx="89.2" cy="151.4" r=".36"/>
<circle cx="109.3" cy="151.4" r=".36"/>
<circle cx="109.3" cy="169.7" r=".36"/>
<circle cx="109.3" cy="171.5" r=".36"/>
<circle cx="109.3" cy="162.4" r=".36"/>
</g>
<g font-size="3.9" fill="#008000">
<text x="219" y="23.4">LED output</text>
<text x="56.2" y="34.4">Digital Input / MSO Cable Interface</text>
<text x="158.6" y="60">Multipurpose pin header</text>
<text x="85.5" y="145.9">I2C calibration memory</text>
</g>
<g font-size="3.9" fill="#800000">
<text x="219" y="184.3">Digital Interfaces and Memory</text>
<text x="240.7" y="198.4">fpn16001</text>
</g>
<g font-size="2.6" fill="#800000">
<text x="216.2" y="190.7">TITLE:</text>
<text x="228.1" y="190.7">ADDA5M</text>
<text x="216.2" y="196.2">Document Number:</text>
<text x="279.3" y="196.2">REV:</text>
<text x="216.2" y="203.5">Date:</text>
<text x="224.5" y="203.5">30.11.2016</text>
<text x="238" y="203.5">09:04</text>
<text x="267.4" y="203.5">Sheet:</text>
<text x="277.5" y="203.5">3/3</text>
</g>
<g font-size="2.1" fill="#505050">
<text x="120" y="155.8">IC7</text>
<text x="121.2" y="183.7">M24C02-WMN6P</text>
</g>
<g font-size="1.8" fill="#505050">
<text x="222.4" y="28.9">IO_0</text>
<text x="234.2" y="27.6">LED0</text>
<text x="241.8" y="27.8">RA5D</text>
<text x="222.4" y="34.4">IO_1</text>
<text x="229.3" y="30.6">orange</text>
<text x="234.2" y="33.1">LED1</text>
<text x="241.8" y="31.3">220R</text>
<text x="241.8" y="33.3">RA5C</text>
<text x="83.7" y="39.9">D15</text>
<text x="89" y="41.4">R115</text>
<text x="98" y="39.6">C115</text>
<text x="103.8" y="41.6">10p</text>
<text x="115.3" y="41.5">RA4D</text>
<text x="122.8" y="41.2">IO_15</text>
<text x="222.4" y="39.9">IO_2</text>
<text x="229.3" y="36.1">orange</text>
<text x="229.3" y="41.6">orange</text>
<text x="234.2" y="38.6">LED2</text>
<text x="241.8" y="36.8">220R</text>
<text x="242" y="39">RA5B</text>
<text x="83.7" y="47.2">D14</text>
<text x="89" y="46.8">R114</text>
<text x="89.3" y="43.5">90.9k</text>
<text x="98" y="45.1">C114</text>
<text x="103.8" y="47.1">10p</text>
<text x="110.9" y="46.1">RA4C</text>
<text x="111.4" y="44.1">220R</text>
<text x="122.8" y="46.6">IO_14</text>
<text x="222.4" y="45.4">IO_3</text>
<text x="229.3" y="47.1">orange</text>
<text x="234.2" y="44.1">LED3</text>
<text x="241.8" y="42.3">220R</text>
<text x="241.8" y="47.7">220R</text>
<text x="241.8" y="44.3">RA5A</text>
<text x="251.9" y="45.4">GND</text>
<text x="83.7" y="52.7">D13</text>
<text x="89" y="52.3">R113</text>
<text x="89.3" y="49">90.9k</text>
<text x="98" y="50.6">C113</text>
<text x="103.8" y="52.6">10p</text>
<text x="110.8" y="51.8">RA4B</text>
<text x="111.4" y="49.6">220R</text>
<text x="122.8" y="52.1">IO_13</text>
<text x="57.2" y="59.4">WSL 40W</text>
<text x="83.7" y="58.2">D12</text>
<text x="89" y="57.8">R112</text>
<text x="89.3" y="54.5">90.9k</text>
<text x="98" y="56.1">C112</text>
<text x="103.8" y="58.1">10p</text>
<text x="110.8" y="57.1">RA4A</text>
<text x="111.4" y="55">220R</text>
<text x="122.8" y="57.6">IO_12</text>
<text x="222.4" y="56.3">IO_4</text>
<text x="229.3" y="58.1">orange</text>
<text x="234.2" y="55">LED4</text>
<text x="241.8" y="58.7">220R</text>
<text x="241.8" y="55.3">RA6D</text>
<text x="83.7" y="63.6">D11</text>
<text x="89.1" y="60.2">90.9k</text>
<text x="89.2" y="63.3">R111</text>
<text x="89.3" y="65.5">90.9k</text>
<text x="98.1" y="61.5">C111</text>
<text x="103.8" y="63.5">10p</text>
<text x="110.7" y="62.6">RA3D</text>
<text x="111.4" y="60.5">220R</text>
<text x="122.8" y="63.1">IO_11</text>
<text x="172.4" y="65">JP1</text>
<text x="222.4" y="61.8">IO_5</text>
<text x="229.3" y="63.5">orange</text>
<text x="234.2" y="60.5">LED5</text>
<text x="241.8" y="64.2">220R</text>
<text x="241.8" y="60.7">RA6C</text>
<text x="70.9" y="71">D13</text>
<text x="70.9" y="69.1">D14</text>
<text x="70.9" y="67.3">D15</text>
<text x="83.7" y="69.1">D10</text>
<text x="89" y="68.8">R110</text>
<text x="89.3" y="71">90.9k</text>
<text x="98" y="67">C110</text>
<text x="103.8" y="69">10p</text>
<text x="110.9" y="68">RA3C</text>
<text x="111.4" y="71.5">220R</text>
<text x="111.4" y="66">220R</text>
<text x="122.8" y="68.6">IO_10</text>
<text x="163.9" y="67.3">IO_0</text>
<text x="163.9" y="69.1">IO_1</text>
<text x="163.9" y="71">IO_2</text>
<text x="187.9" y="67.3">IO_0</text>
<text x="187.9" y="69.1">IO_1</text>
<text x="187.9" y="71">IO_2</text>
<text x="222.4" y="67.3">IO_6</text>
<text x="229.3" y="69">orange</text>
<text x="234.2" y="66">LED6</text>
<text x="234.2" y="71.5">LED7</text>
<text x="241.8" y="69.7">220R</text>
<text x="241.8" y="71.7">RA6A</text>
<text x="242" y="66.4">RA6B</text>
<text x="70.9" y="76.4">D10</text>
<text x="70.9" y="74.6">D11</text>
<text x="70.9" y="72.8">D12</text>
<text x="88.9" y="74.3">R109</text>
<text x="89.3" y="76.4">90.9k</text>
<text x="97.9" y="78">C108</text>
<text x="97.9" y="72.5">C109</text>
<text x="103.8" y="74.5">10p</text>
<text x="110.8" y="73.7">RA3B</text>
<text x="111.4" y="77">220R</text>
<text x="122.8" y="74.1">IO_9</text>
<text x="163.9" y="72.8">IO_3</text>
<text x="163.9" y="74.6">IO_4</text>
<text x="163.9" y="76.4">IO_5</text>
<text x="187.9" y="72.8">IO_3</text>
<text x="187.9" y="74.6">IO_4</text>
<text x="187.9" y="76.4">IO_5</text>
<text x="222.4" y="72.8">IO_7</text>
<text x="229.3" y="74.5">orange</text>
<text x="241.8" y="75.2">220R</text>
<text x="251.9" y="72.8">GND</text>
<text x="70.9" y="83.8">D6</text>
<text x="70.9" y="81.9">D7</text>
<text x="70.9" y="78.3">D9</text>
<text x="70.9" y="80.1">D8</text>
<text x="88.9" y="79.8">R108</text>
<text x="89.1" y="82.1">90.9k</text>
<text x="97.9" y="83.5">C107</text>
<text x="103.8" y="80">10p</text>
<text x="110.8" y="79">RA3A</text>
<text x="111.4" y="82.5">220R</text>
<text x="122.8" y="79.5">IO_8</text>
<text x="163.9" y="78.3">IO_6</text>
<text x="163.9" y="80.1">IO_7</text>
<text x="163.9" y="81.9">IO_8</text>
<text x="163.9" y="83.8">IO_9</text>
<text x="187.9" y="78.3">IO_6</text>
<text x="187.9" y="80.1">IO_7</text>
<text x="187.9" y="81.9">IO_8</text>
<text x="187.9" y="83.8">IO_9</text>
<text x="222.4" y="83.8">IO_8</text>
<text x="234.2" y="82.5">LED8</text>
<text x="241.8" y="82.7">RA7D</text>
<text x="70.9" y="89.2">D3</text>
<text x="70.9" y="87.4">D4</text>
<text x="70.9" y="85.6">D5</text>
<text x="88.9" y="85.2">R107</text>
<text x="89.3" y="87.4">90.9k</text>
<text x="97.9" y="89">C106</text>
<text x="103.8" y="85.5">10p</text>
<text x="110.9" y="90">RA2C</text>
<text x="111.4" y="88">220R</text>
<text x="115.3" y="85.4">RA2D</text>
<text x="122.8" y="85">IO_7</text>
<text x="162.9" y="85.6">IO_10</text>
<text x="162.9" y="89.2">IO_12</text>
<text x="163" y="87.4">IO_11</text>
<text x="187.9" y="85.6">IO_10</text>
<text x="187.9" y="87.4">IO_11</text>
<text x="187.9" y="89.2">IO_12</text>
<text x="222.4" y="89.2">IO_9</text>
<text x="229.3" y="85.5">orange</text>
<text x="234.2" y="88">LED9</text>
<text x="241.8" y="86.1">220R</text>
<text x="241.8" y="88.2">RA7C</text>
<text x="27.9" y="90.6">JP2</text>
<text x="70.9" y="94.7">D0</text>
<text x="70.9" y="92.9">D1</text>
<text x="70.9" y="91.1">D2</text>
<text x="88.9" y="90.7">R106</text>
<text x="89.3" y="92.9">90.9k</text>
<text x="97.9" y="94.5">C105</text>
<text x="103.8" y="91">10p</text>
<text x="110.8" y="95.7">RA2B</text>
<text x="111.4" y="93.4">220R</text>
<text x="122.8" y="90.5">IO_6</text>
<text x="162.9" y="91.1">IO_13</text>
<text x="162.9" y="92.9">IO_14</text>
<text x="162.9" y="94.7">IO_15</text>
<text x="187.9" y="91.1">IO_13</text>
<text x="187.9" y="92.9">IO_14</text>
<text x="187.9" y="94.7">IO_15</text>
<text x="221.4" y="94.7">IO_10</text>
<text x="229.3" y="91">orange</text>
<text x="233.3" y="93.4">LED10</text>
<text x="241.8" y="91.6">220R</text>
<text x="242" y="93.8">RA7B</text>
<text x="57.2" y="100.3">J7</text>
<text x="83.7" y="96.6">D5</text>
<text x="88.9" y="101.7">R104</text>
<text x="88.9" y="96.2">R105</text>
<text x="89.3" y="98.4">90.9k</text>
<text x="97.9" y="99.9">C104</text>
<text x="103.8" y="101.9">10p</text>
<text x="103.8" y="96.5">10p</text>
<text x="110.8" y="101">RA2A</text>
<text x="111.4" y="98.9">220R</text>
<text x="122.8" y="101.5">IO_4</text>
<text x="122.8" y="96">IO_5</text>
<text x="162.9" y="96.6">IO_16</text>
<text x="162.9" y="98.4">IO_17</text>
<text x="162.9" y="100.2">IO_18</text>
<text x="187.9" y="96.6">IO_16</text>
<text x="187.9" y="98.4">IO_17</text>
<text x="187.9" y="100.2">IO_18</text>
<text x="221.5" y="100.2">IO_11</text>
<text x="229.3" y="96.5">orange</text>
<text x="229.3" y="101.9">orange</text>
<text x="233.4" y="98.9">LED11</text>
<text x="241.8" y="97.1">220R</text>
<text x="241.8" y="99.1">RA7A</text>
<text x="251.9" y="100.2">GND</text>
<text x="24.8" y="102">GND</text>
<text x="38" y="102">GND</text>
<text x="48.9" y="103.9">GND</text>
<text x="81.8" y="107.5">D3</text>
<text x="81.8" y="102">D4</text>
<text x="88.9" y="107.2">R103</text>
<text x="89.1" y="104">90.9k</text>
<text x="97.9" y="105.4">C103</text>
<text x="103.8" y="107.4">10p</text>
<text x="110.7" y="106.4">RA1D</text>
<text x="111.4" y="104.4">220R</text>
<text x="122.8" y="107">IO_3</text>
<text x="162.9" y="102">IO_19</text>
<text x="187.9" y="102">IO_19</text>
<text x="241.8" y="102.6">220R</text>
<text x="81.8" y="113">D2</text>
<text x="88.9" y="112.7">R102</text>
<text x="89.3" y="109.4">90.9k</text>
<text x="97.9" y="110.9">C102</text>
<text x="103.8" y="112.9">10p</text>
<text x="110.9" y="111.9">RA1C</text>
<text x="111.4" y="109.9">220R</text>
<text x="122.8" y="112.5">IO_2</text>
<text x="221.4" y="111.2">IO_12</text>
<text x="229.3" y="112.9">orange</text>
<text x="233.3" y="109.9">LED12</text>
<text x="241.8" y="113.6">220R</text>
<text x="241.8" y="110.1">RA8D</text>
<text x="81.8" y="118.5">D1</text>
<text x="88.9" y="118.1">R101</text>
<text x="89.3" y="114.8">90.9k</text>
<text x="97.9" y="116.4">C101</text>
<text x="103.8" y="118.4">10p</text>
<text x="110.8" y="117.6">RA1B</text>
<text x="111.4" y="115.4">220R</text>
<text x="122.8" y="117.9">IO_1</text>
<text x="221.4" y="116.7">IO_13</text>
<text x="229.3" y="118.4">orange</text>
<text x="233.3" y="115.4">LED13</text>
<text x="241.8" y="119">220R</text>
<text x="241.8" y="115.6">RA8C</text>
<text x="81.8" y="124">D0</text>
<text x="88.9" y="123.6">R100</text>
<text x="89.1" y="126">90.9k</text>
<text x="89.3" y="120.3">90.9k</text>
<text x="97.9" y="121.9">C100</text>
<text x="103.8" y="123.9">10p</text>
<text x="110.8" y="122.9">RA1A</text>
<text x="111.4" y="120.9">220R</text>
<text x="122.8" y="123.4">IO_0</text>
<text x="221.4" y="122.2">IO_14</text>
<text x="229.3" y="123.9">orange</text>
<text x="233.3" y="120.9">LED14</text>
<text x="241.8" y="124.5">220R</text>
<text x="242" y="121.3">RA8B</text>
<text x="111.4" y="126.4">220R</text>
<text x="221.4" y="127.6">IO_15</text>
<text x="229.3" y="129.4">orange</text>
<text x="233.3" y="126.3">LED15</text>
<text x="241.8" y="130">220R</text>
<text x="241.8" y="126.6">RA8A</text>
<text x="251.9" y="127.6">GND</text>
<text x="233.3" y="137.3">LED16</text>
<text x="241.8" y="137.5">RA9D</text>
<text x="221.4" y="138.6">IO_16</text>
<text x="229.3" y="140.3">orange</text>
<text x="233.3" y="142.8">LED17</text>
<text x="241.8" y="141">220R</text>
<text x="241.8" y="143">RA9C</text>
<text x="60.8" y="148.2">+3V3Host</text>
<text x="221.4" y="144.1">IO_17</text>
<text x="221.4" y="149.6">IO_18</text>
<text x="229.3" y="145.8">orange</text>
<text x="233.3" y="148.3">LED18</text>
<text x="241.8" y="146.5">220R</text>
<text x="242" y="148.7">RA9B</text>
<text x="68.7" y="154.5">742792651</text>
<text x="71.8" y="150.1">L3</text>
<text x="91" y="155.1">C2</text>
<text x="118.4" y="151.4">+3V3_I2C</text>
<text x="221.4" y="155.1">IO_19</text>
<text x="229.3" y="151.3">orange</text>
<text x="233.3" y="153.8">LED19</text>
<text x="241.8" y="152">220R</text>
<text x="241.8" y="154">RA9A</text>
<text x="251.9" y="155.1">GND</text>
<text x="91" y="156.9">10uF/10V</text>
<text x="102" y="160.5">2k2</text>
<text x="102" y="158.9">R2</text>
<text x="142.2" y="158.7">2k2</text>
<text x="142.2" y="157.1">R1</text>
<text x="229.3" y="156.8">orange</text>
<text x="241.8" y="157.4">220R</text>
<text x="87.3" y="162.4">GND</text>
<text x="88.5" y="167.9">HSMC_SCL</text>
<text x="103.2" y="166.4" transform="rotate(-90 103.2 166.4)">GND</text>
<text x="145.8" y="162.4">HSMC_SDA</text>
<text x="107.4" y="182.5">GND</text>
</g>
<text font-size="1.8" fill="#008000" x="120.2" y="186.1">I2C Addr (7Bit): 0x57</text>
<g font-size="1.5" fill="#505050">
<text x="55.5" y="61.6">2</text>
<text x="55.5" y="63.4">4</text>
<text x="55.5" y="65.2">6</text>
<text x="63.4" y="61.6">1</text>
<text x="63.4" y="63.4">3</text>
<text x="63.4" y="65.2">5</text>
<text x="54.7" y="68.9">10</text>
<text x="54.7" y="70.7">12</text>
<text x="55.5" y="67">8</text>
<text x="63.4" y="67">7</text>
<text x="63.4" y="68.9">9</text>
<text x="63.4" y="70.7">11</text>
<text x="174.4" y="67">1</text>
<text x="174.4" y="68.9">3</text>
<text x="174.4" y="70.7">5</text>
<text x="180.4" y="67">2</text>
<text x="180.4" y="68.9">4</text>
<text x="180.4" y="70.7">6</text>
<text x="54.7" y="72.5">14</text>
<text x="54.7" y="74.4">16</text>
<text x="54.7" y="76.2">18</text>
<text x="63.4" y="72.5">13</text>
<text x="63.4" y="74.4">15</text>
<text x="63.4" y="76.2">17</text>
<text x="173.6" y="76.2">11</text>
<text x="174.4" y="72.5">7</text>
<text x="174.4" y="74.4">9</text>
<text x="180.4" y="72.5">8</text>
<text x="180.4" y="74.4">10</text>
<text x="180.4" y="76.2">12</text>
<text x="54.7" y="78">20</text>
<text x="54.7" y="79.8">22</text>
<text x="54.7" y="81.7">24</text>
<text x="54.7" y="83.5">26</text>
<text x="63.4" y="78">19</text>
<text x="63.4" y="79.8">21</text>
<text x="63.4" y="81.7">23</text>
<text x="63.4" y="83.5">25</text>
<text x="173.5" y="78">13</text>
<text x="173.5" y="79.8">15</text>
<text x="173.5" y="81.7">17</text>
<text x="173.5" y="83.5">19</text>
<text x="180.4" y="78">14</text>
<text x="180.4" y="79.8">16</text>
<text x="180.4" y="81.7">18</text>
<text x="180.4" y="83.5">20</text>
<text x="54.7" y="85.3">28</text>
<text x="54.7" y="87.2">30</text>
<text x="54.7" y="89">32</text>
<text x="63.4" y="85.3">27</text>
<text x="63.4" y="87.2">29</text>
<text x="63.4" y="89">31</text>
<text x="173.5" y="85.3">21</text>
<text x="173.5" y="87.2">23</text>
<text x="173.5" y="89">25</text>
<text x="180.4" y="85.3">22</text>
<text x="180.4" y="87.2">24</text>
<text x="180.4" y="89">26</text>
<text x="29.9" y="92.6">1</text>
<text x="29.9" y="94.5">3</text>
<text x="36" y="92.6">2</text>
<text x="36" y="94.5">4</text>
<text x="54.7" y="90.8">34</text>
<text x="54.7" y="92.6">36</text>
<text x="54.7" y="94.5">38</text>
<text x="63.4" y="90.8">33</text>
<text x="63.4" y="92.6">35</text>
<text x="63.4" y="94.5">37</text>
<text x="173.5" y="90.8">27</text>
<text x="173.5" y="92.6">29</text>
<text x="173.5" y="94.5">31</text>
<text x="180.4" y="90.8">28</text>
<text x="180.4" y="92.6">30</text>
<text x="180.4" y="94.5">32</text>
<text x="54.7" y="96.3">40</text>
<text x="63.4" y="96.3">39</text>
<text x="173.5" y="96.3">33</text>
<text x="173.5" y="98.1">35</text>
<text x="173.5" y="100">37</text>
<text x="173.5" y="101.8">39</text>
<text x="180.4" y="96.3">34</text>
<text x="180.4" y="98.1">36</text>
<text x="180.4" y="100">38</text>
<text x="180.4" y="101.8">40</text>
<text x="112.2" y="162.1">8</text>
<text x="112.2" y="165.8">7</text>
<text x="112.2" y="167.6">6</text>
<text x="116.4" y="162.9">VCC</text>
<text x="116.4" y="166.6">~WC</text>
<text x="128.2" y="162.9">SDA</text>
<text x="134.7" y="162.1">5</text>
<text x="112.2" y="169.4">1</text>
<text x="112.2" y="171.3">2</text>
<text x="112.2" y="173.1">3</text>
<text x="116.4" y="168.4">SCL</text>
<text x="116.4" y="170.2">E0</text>
<text x="116.4" y="172.1">E1</text>
<text x="116.4" y="173.9">E2</text>
<text x="112.2" y="176.7">4</text>
<text x="116.4" y="177.6">VSS</text>
</g>
</svg>
